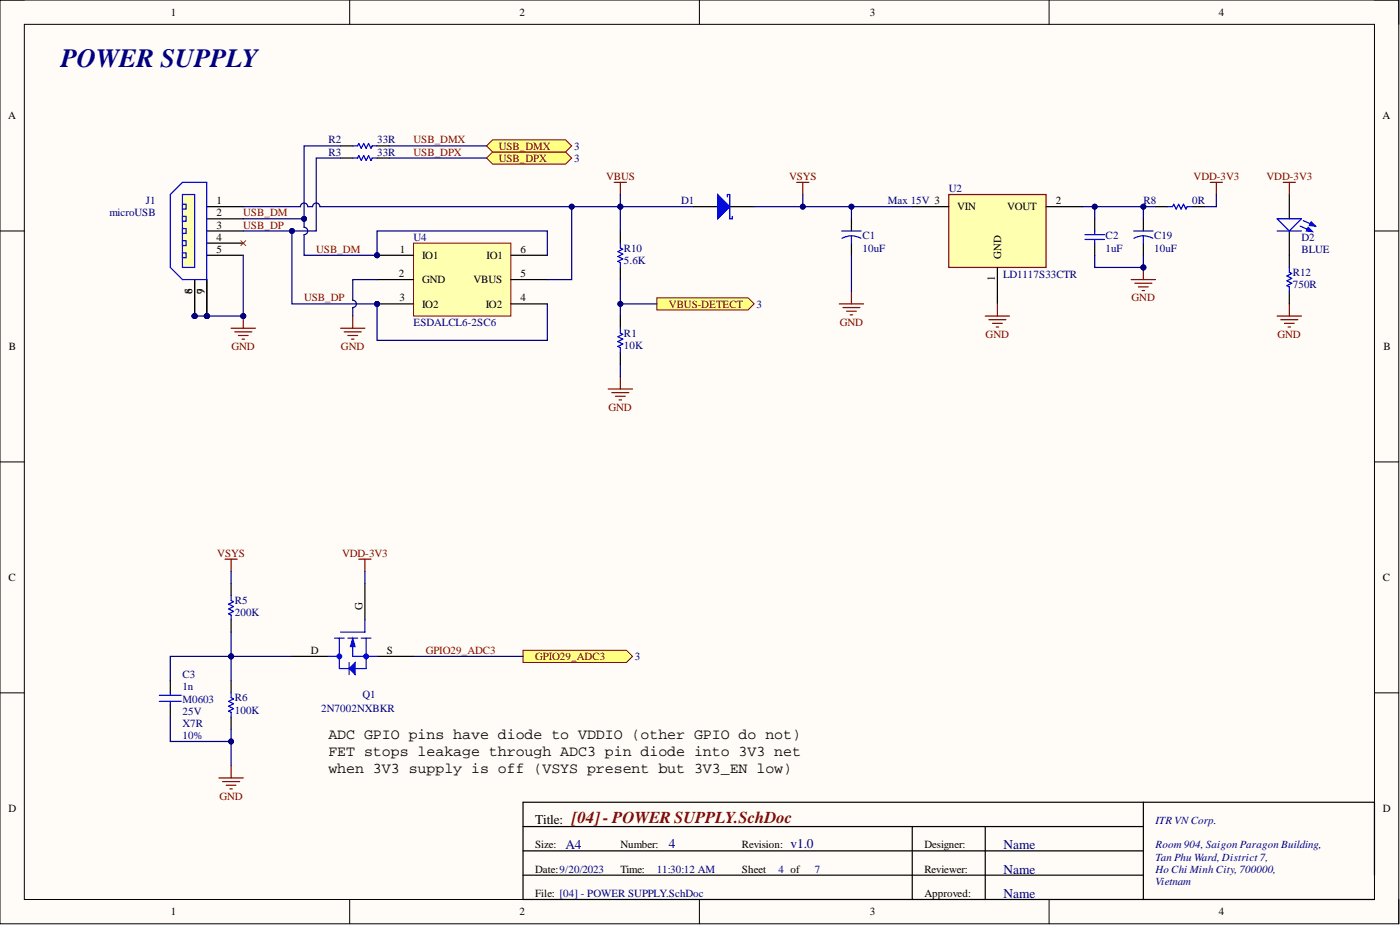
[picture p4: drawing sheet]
<svg xmlns="http://www.w3.org/2000/svg" width="292mm" height="193mm" viewBox="0 0 292 193" stroke-linecap="round" stroke-linejoin="round" font-family="sans-serif">
<path d="M0 0h291.8v192.7h-291.8z" fill-rule="evenodd" fill="#fffcf8"/>
<path d="M0 0h291.8v192.7h-291.8z" fill="none" stroke="#000" stroke-width=".21"/>
<path d="M5.1 5.1h281.7v182.5h-281.7z" fill-rule="evenodd" fill="#fffcf8"/>
<g fill="none" stroke="#000" stroke-width=".21">
<path d="M0 0h5.1M5.1 5.1h281.7v182.5h-281.7zM73 0v5.1M145.9 0v5.1M218.9 0v5.1M286.8 0h5v5.1M0 48.2h5.1M286.8 48.2h5M0 96.4h5.1M286.8 96.4h5M0 144.5h5.1M286.8 144.5h5"/>
<path d="M73 187.6v5.1M145.9 187.6v5.1M218.9 187.6v5.1M291.8 187.6v5.1"/>
</g>
<path d="M109.1 172.4h129.5M109.1 177.5h129.5M190.3 172.4v15.2M205.6 172.4v15.2M238.6 167.4v20.2M109.1 182.6h129.5M286.8 182.6v-15.2h-177.7v20.2h177.7" fill="none" stroke="#000" stroke-width=".25"/>
<circle cx="40.6" cy="65.9" r=".51" fill="#000080"/>
<circle cx="40.6" cy="65.9" r=".51" fill="none" stroke="#000080" stroke-width=".21"/>
<circle cx="43.1" cy="65.9" r=".51" fill="#000080"/>
<circle cx="43.1" cy="65.9" r=".51" fill="none" stroke="#000080" stroke-width=".21"/>
<circle cx="40.6" cy="65.9" r=".51" fill="#000080"/>
<circle cx="40.6" cy="65.9" r=".51" fill="none" stroke="#000080" stroke-width=".21"/>
<circle cx="43.1" cy="65.9" r=".51" fill="#000080"/>
<circle cx="43.1" cy="65.9" r=".51" fill="none" stroke="#000080" stroke-width=".21"/>
<path d="M38.1 40.6h2.5v15.2h-2.5z" fill-rule="evenodd" fill="#ffffb0"/>
<path d="M38.1 40.6h2.5v15.2h-2.5z" fill="none" stroke="#000bff" stroke-width=".25"/>
<path d="M40.6 58.3v7.6M43.1 43.1h7.7M43.1 45.6h7.7M43.1 48.2h7.7M43.1 50.7h7.7M43.1 53.3h7.7" fill="none" stroke="#000" stroke-width=".25"/>
<circle cx="40.6" cy="65.9" r=".51" fill="#000080"/>
<circle cx="40.6" cy="65.9" r=".51" fill="none" stroke="#000080" stroke-width=".21"/>
<path d="M43.1 58.3v7.6" fill="none" stroke="#000" stroke-width=".25"/>
<circle cx="43.1" cy="65.9" r=".51" fill="#000080"/>
<circle cx="43.1" cy="65.9" r=".51" fill="none" stroke="#000080" stroke-width=".21"/>
<path d="M40.6 58.3v7.6" fill="none" stroke="#000" stroke-width=".25"/>
<circle cx="40.6" cy="65.9" r=".51" fill="#000080"/>
<circle cx="40.6" cy="65.9" r=".51" fill="none" stroke="#000080" stroke-width=".21"/>
<path d="M43.1 58.3v7.6" fill="none" stroke="#000" stroke-width=".25"/>
<circle cx="43.1" cy="65.9" r=".51" fill="#000080"/>
<circle cx="43.1" cy="65.9" r=".51" fill="none" stroke="#000080" stroke-width=".21"/>
<path d="M35.5 40.6l2.6-2.6h5v20.3h-5l-2.6-2.5z" fill="none" stroke="#000bff" stroke-width=".25"/>
<path d="M38.1 42.6h.7v1h-.7z" fill-rule="evenodd" fill="#ffffb0"/>
<path d="M38.1 42.6h.7v1h-.7z" fill="none" stroke="#000bff" stroke-width=".25"/>
<path d="M38.1 45.1h.7v1.1h-.7z" fill-rule="evenodd" fill="#ffffb0"/>
<path d="M38.1 45.1h.7v1.1h-.7z" fill="none" stroke="#000bff" stroke-width=".25"/>
<path d="M38.1 47.7h.7v1h-.7z" fill-rule="evenodd" fill="#ffffb0"/>
<path d="M38.1 47.7h.7v1h-.7z" fill="none" stroke="#000bff" stroke-width=".25"/>
<path d="M38.1 50.2h.7v1h-.7z" fill-rule="evenodd" fill="#ffffb0"/>
<path d="M38.1 50.2h.7v1h-.7z" fill="none" stroke="#000bff" stroke-width=".25"/>
<path d="M38.1 52.7h.7v1.1h-.7z" fill-rule="evenodd" fill="#ffffb0"/>
<path d="M38.1 52.7h.7v1.1h-.7z" fill="none" stroke="#000bff" stroke-width=".25"/>
<path d="M48.2 68.5h5.1M49 69.2h3.5M49.7 70h2.1M50.5 70.8h.5M50.8 65.9v2.6" fill="none" stroke="#800000" stroke-width=".25"/>
<circle cx="50.8" cy="65.9" r=".51" fill="#000080"/>
<circle cx="50.8" cy="65.9" r=".51" fill="none" stroke="#000080" stroke-width=".21"/>
<path d="M128.2 38h2.5M129.4 38v2.6M166.2 38h2.6M167.5 38v2.6M129.4 78.6v2.5M126.9 81.1h5.1M127.7 81.9h3.5M128.4 82.7h2M129.2 83.4h.5" fill="none" stroke="#800000" stroke-width=".25"/>
<path d="M50.2 50.2l1.1 1M51.3 50.2l-1.1 1" fill="none" stroke="#f00" stroke-width=".21"/>
<path d="M60.9 136.9h7.6M76.1 121.7v7.6M78.7 136.9h7.6" fill="none" stroke="#000" stroke-width=".25"/>
<path d="M68.5 136.9h2.3M69.8 133.1h2M70.8 133.1v6.4h2M72.6 133.1h2M72.8 138.2v2.5M73.6 134.4v2.5h5.1M75.4 133.1h2M76.1 129.3v2.6h-5M76.4 133.1v6.4h-2.3" fill="none" stroke="#000bff" stroke-width=".25"/>
<circle cx="70.8" cy="136.9" r=".51" fill="#00f"/>
<circle cx="70.8" cy="136.9" r=".51" fill="none" stroke="#000bff" stroke-width=".21"/>
<circle cx="76.4" cy="136.9" r=".51" fill="#00f"/>
<circle cx="76.4" cy="136.9" r=".51" fill="none" stroke="#000bff" stroke-width=".21"/>
<path d="M72.8 139.5l1.3-1.3v2.5z" fill="#00f"/>
<path d="M72.8 139.5l1.3-1.3v2.5z" fill="none" stroke="#000bff" stroke-width=".21"/>
<path d="M73.6 133.1l.5 1.8h-1z" fill="#00f"/>
<path d="M73.6 133.1l.5 1.8h-1z" fill="none" stroke="#000bff" stroke-width=".21"/>
<path d="M35.5 142v2.5M35.5 147.1v2.5" fill="none" stroke="#000" stroke-width=".25"/>
<path d="M33.2 146.3h4.6M33.2 145h4.6M35.5 144.5v.5M35.5 146.3v.8" fill="none" stroke="#000bff" stroke-width=".25"/>
<path d="M46.9 116.6h2.6M48.2 116.6v2.6M74.9 116.6h2.5M76.1 116.6v2.6M48.2 159.8v2.5M45.7 162.3h5.1M46.4 163.1h3.6M47.2 163.8h2M48 164.6h.5" fill="none" stroke="#800000" stroke-width=".25"/>
<path d="M101.5 33l1.3-1.3h15.2l1.3 1.3-1.3 1.2h-15.2z" fill-rule="evenodd" fill="#ffff80"/>
<path d="M101.5 33l1.3-1.3h15.2l1.3 1.3-1.3 1.2h-15.2z" fill="none" stroke="#800000" stroke-width=".21"/>
<path d="M101.5 30.4l1.3-1.2h15.2l1.3 1.2-1.3 1.3h-15.2z" fill-rule="evenodd" fill="#ffff80"/>
<path d="M101.5 30.4l1.3-1.2h15.2l1.3 1.2-1.3 1.3h-15.2z" fill="none" stroke="#800000" stroke-width=".21"/>
<path d="M109.1 135.7h21.6l1.3 1.2-1.3 1.3h-21.6z" fill-rule="evenodd" fill="#ffff80"/>
<path d="M109.1 135.7h21.6l1.3 1.2-1.3 1.3h-21.6z" fill="none" stroke="#800000" stroke-width=".21"/>
<path d="M137 62.1h19.1l1.2 1.3-1.2 1.3h-19.1z" fill-rule="evenodd" fill="#ffff80"/>
<path d="M137 62.1h19.1l1.2 1.3-1.2 1.3h-19.1z" fill="none" stroke="#800000" stroke-width=".21"/>
<path d="M252.5 38h2.5M253.8 38v2.6M266.5 65.9h5M267.2 66.7h3.6M268 67.5h2M268.8 68.2h.5M269 63.4v2.5" fill="none" stroke="#800000" stroke-width=".25"/>
<path d="M269 40.6v5M269 48.2v5.1" fill="none" stroke="#000" stroke-width=".25"/>
<path d="M266.5 48.2h5M266.5 45.6h5l-2.5 2.6zM271.9 46l2.6 1.2" fill="none" stroke="#00f" stroke-width=".25"/>
<path d="M273.6 46.3l.9 .9-1.3-.2z" fill="#00f"/>
<path d="M271.3 47.2l2.5 1.1M273.6 46.3l.9 .9-1.3-.2z" fill="none" stroke="#00f" stroke-width=".25"/>
<path d="M272.9 47.4l.9 .9-1.2-.1z" fill="#00f"/>
<path d="M243.6 43.1h1l.3-.5 .5 1 .5-1 .5 1 .5-1 .5 1 .3-.5h1M272.9 47.4l.9 .9-1.2-.1z" fill="none" stroke="#00f" stroke-width=".25"/>
<path d="M241.1 43.1h2.5M248.7 43.1h2.5" fill="none" stroke="#000" stroke-width=".25"/>
<path d="M267.7 38h2.6M269 38v2.6" fill="none" stroke="#800000" stroke-width=".25"/>
<circle cx="78.7" cy="53.3" r=".51" fill="#000080"/>
<circle cx="78.7" cy="53.3" r=".51" fill="none" stroke="#000080" stroke-width=".21"/>
<circle cx="78.7" cy="63.4" r=".51" fill="#000080"/>
<circle cx="78.7" cy="63.4" r=".51" fill="none" stroke="#000080" stroke-width=".21"/>
<path d="M86.3 50.7h20.3v15.2h-20.3z" fill-rule="evenodd" fill="#ffffb0"/>
<path d="M86.3 50.7h20.3v15.2h-20.3z" fill="none" stroke="#800000" stroke-width=".21"/>
<path d="M78.7 53.3h7.6" fill="none" stroke="#000" stroke-width=".25"/>
<circle cx="78.7" cy="53.3" r=".51" fill="#000080"/>
<circle cx="78.7" cy="53.3" r=".51" fill="none" stroke="#000080" stroke-width=".21"/>
<path d="M78.7 58.3h7.6M78.7 63.4h7.6" fill="none" stroke="#000" stroke-width=".25"/>
<circle cx="78.7" cy="63.4" r=".51" fill="#000080"/>
<circle cx="78.7" cy="63.4" r=".51" fill="none" stroke="#000080" stroke-width=".21"/>
<path d="M71.1 33h2.5M71.1 30.4h2.5M78.7 33h2.5M78.7 30.4h2.5M106.6 58.3h7.6M106.6 53.3h7.6M106.6 63.4h7.6" fill="none" stroke="#000" stroke-width=".25"/>
<path d="M73.6 33h1l.3-.5 .5 1 .5-1 .5 1 .5-1 .5 1 .3-.5h1M73.6 30.4h1l.3-.5 .5 1 .5-1 .5 1 .5-1 .5 1 .3-.5h1" fill="none" stroke="#00f" stroke-width=".25"/>
<path d="M197.9 40.6h20.4v15.2h-20.4z" fill-rule="evenodd" fill="#ffffb0"/>
<g fill="none" stroke="#800000" stroke-width=".25">
<path d="M197.9 40.6h20.4v15.2h-20.4zM236 58.3h5.1M236.8 59.1h3.5M237.5 59.8h2.1M238.6 55.8v2.5M175.1 63.4h5.1M175.9 64.2h3.5M176.6 64.9h2.1M177.4 65.7h.5M177.6 60.9v2.5M205.6 65.9h5M206.3 66.7h3.6"/>
<path d="M207.1 67.5h2M207.8 68.2h.6M208.1 63.4v2.5M238.3 60.6h.5"/>
</g>
<path d="M177.6 45.6v2.6M177.6 50.7v2.6M190.3 43.1h7.6M208.1 55.8v7.6M218.3 43.1h7.6M228.4 45.6v2.6M228.4 50.7v2.6" fill="none" stroke="#000" stroke-width=".25"/>
<path d="M175.6 48.2h4.1M177.6 49.2l.9 .1 1.1 .4M177.6 49.2l-.8 .1-1.1 .4M177.6 49.2v1.5M226.4 48.9h4M226.4 50h4M228.4 48.2v.7M228.4 50v.7" fill="none" stroke="#00f" stroke-width=".25"/>
<circle cx="238.6" cy="55.8" r=".51" fill="#000080"/>
<circle cx="238.6" cy="55.8" r=".51" fill="none" stroke="#000080" stroke-width=".21"/>
<path d="M144.7 43.1h5M152.3 43.1h5M238.6 45.6v2.6M238.6 50.7v2.6" fill="none" stroke="#000" stroke-width=".25"/>
<path d="M236.5 48.2h4.1M238.6 49.2l.8 .1 1.1 .4M238.6 49.2l-.9 .1-1.1 .4M238.6 49.2v1.5" fill="none" stroke="#00f" stroke-width=".25"/>
<path d="M149.7 40.6l2.6 2.5-2.6 2.5z" fill="#00f"/>
<path d="M129.4 50.7v1l.5 .3-1 .5 1 .5-1 .5 1 .5-1 .5 .5 .3v1M149.7 40.6l2.6 2.5-2.6 2.5zM151.8 41.1v-.5h.5v5h.5v-.5M269 55.8v1l.5 .3-1 .5 1 .5-1 .5 1 .5-1 .5 .5 .2v1.1M129.4 68.5v1l.5 .2-1 .5 1 .6-1 .5 1 .5-1 .5 .5 .2v1M48.2 124.3v1l.5 .2-1 .5 1 .5-1 .5 1 .6-1 .5 .5 .2v1M48.2 144.5v1.1l.5 .2-1 .5 1 .5-1 .5 1 .5-1 .5 .5 .3v1" fill="none" stroke="#00f" stroke-width=".25"/>
<path d="M71.1 68.5h5M71.8 69.2h3.6M72.6 70h2M73.3 70.8h.6M73.6 65.9v2.6" fill="none" stroke="#800000" stroke-width=".25"/>
<path d="M129.4 48.2v2.5M129.4 55.8v2.5M269 53.3v2.5M129.4 65.9v2.6M129.4 73.5v2.6M269 60.9v2.5M48.2 121.7v2.6M48.2 129.3v2.6M48.2 142v2.5M48.2 149.6v2.5" fill="none" stroke="#000" stroke-width=".25"/>
<path d="M238.6 53.3v2.5" fill="none" stroke="#000080" stroke-width=".25"/>
<circle cx="238.6" cy="55.8" r=".51" fill="#000080"/>
<circle cx="238.6" cy="55.8" r=".51" fill="none" stroke="#000080" stroke-width=".21"/>
<path d="M35.5 149.6v5.1h12.7v-2.6" fill="none" stroke="#000080" stroke-width=".25"/>
<circle cx="48.2" cy="154.7" r=".51" fill="#000080"/>
<circle cx="48.2" cy="154.7" r=".51" fill="none" stroke="#000080" stroke-width=".21"/>
<path d="M48.2 131.9v5h-12.7v5.1" fill="none" stroke="#000080" stroke-width=".25"/>
<circle cx="48.2" cy="136.9" r=".51" fill="#000080"/>
<circle cx="48.2" cy="136.9" r=".51" fill="none" stroke="#000080" stroke-width=".21"/>
<path d="M40.6 65.9h2.5" fill="none" stroke="#000080" stroke-width=".25"/>
<circle cx="40.6" cy="65.9" r=".51" fill="#000080"/>
<circle cx="40.6" cy="65.9" r=".51" fill="none" stroke="#000080" stroke-width=".21"/>
<circle cx="43.1" cy="65.9" r=".51" fill="#000080"/>
<circle cx="43.1" cy="65.9" r=".51" fill="none" stroke="#000080" stroke-width=".21"/>
<path d="M43.1 65.9h7.7" fill="none" stroke="#000080" stroke-width=".25"/>
<circle cx="50.8" cy="65.9" r=".51" fill="#000080"/>
<circle cx="50.8" cy="65.9" r=".51" fill="none" stroke="#000080" stroke-width=".21"/>
<circle cx="43.1" cy="65.9" r=".51" fill="#000080"/>
<circle cx="43.1" cy="65.9" r=".51" fill="none" stroke="#000080" stroke-width=".21"/>
<path d="M48.2 136.9h12.7" fill="none" stroke="#000080" stroke-width=".25"/>
<circle cx="48.2" cy="136.9" r=".51" fill="#000080"/>
<circle cx="48.2" cy="136.9" r=".51" fill="none" stroke="#000080" stroke-width=".21"/>
<path d="M71.1 33h-5.1v15.2h-15.2" fill="none" stroke="#000080" stroke-width=".25"/>
<circle cx="60.9" cy="48.2" r=".51" fill="#000080"/>
<circle cx="60.9" cy="48.2" r=".51" fill="none" stroke="#000080" stroke-width=".21"/>
<path d="M71.1 30.4h-7.7v15.2h-12.6" fill="none" stroke="#000080" stroke-width=".25"/>
<circle cx="63.4" cy="45.6" r=".51" fill="#000080"/>
<circle cx="63.4" cy="45.6" r=".51" fill="none" stroke="#000080" stroke-width=".21"/>
<path d="M129.4 40.6v2.5h-62.7a.76 .76 0 0 0-.7-.7 .76 .76 0 0 0-.8 .7h-1a.76 .76 0 0 0-.8-.7 .76 .76 0 0 0-.7 .7h-11.9" fill="none" stroke="#000080" stroke-width=".25"/>
<circle cx="129.4" cy="43.1" r=".51" fill="#000080"/>
<circle cx="129.4" cy="43.1" r=".51" fill="none" stroke="#000080" stroke-width=".21"/>
<circle cx="119.3" cy="43.1" r=".51" fill="#000080"/>
<circle cx="119.3" cy="43.1" r=".51" fill="none" stroke="#000080" stroke-width=".21"/>
<path d="M60.9 48.2v15.2h17.8v7.6h35.5v-7.6" fill="none" stroke="#000080" stroke-width=".25"/>
<circle cx="60.9" cy="48.2" r=".51" fill="#000080"/>
<circle cx="60.9" cy="48.2" r=".51" fill="none" stroke="#000080" stroke-width=".21"/>
<circle cx="78.7" cy="63.4" r=".51" fill="#000080"/>
<circle cx="78.7" cy="63.4" r=".51" fill="none" stroke="#000080" stroke-width=".21"/>
<path d="M63.4 45.6v1.8a.76 .76 0 0 1 .8 .8 .76 .76 0 0 1-.8 .7v4.4h15.3v-5.1h35.5v5.1" fill="none" stroke="#000080" stroke-width=".25"/>
<circle cx="63.4" cy="45.6" r=".51" fill="#000080"/>
<circle cx="63.4" cy="45.6" r=".51" fill="none" stroke="#000080" stroke-width=".21"/>
<circle cx="78.7" cy="53.3" r=".51" fill="#000080"/>
<circle cx="78.7" cy="53.3" r=".51" fill="none" stroke="#000080" stroke-width=".21"/>
<path d="M81.2 33h20.3M81.2 30.4h20.3M78.7 58.3h-5.1v4.3a.76 .76 0 0 1 .8 .8 .76 .76 0 0 1-.8 .8v1.7M119.3 43.1v15.2h-5.1M86.3 136.9h22.8" fill="none" stroke="#000080" stroke-width=".25"/>
<circle cx="119.3" cy="43.1" r=".51" fill="#000080"/>
<circle cx="119.3" cy="43.1" r=".51" fill="none" stroke="#000080" stroke-width=".21"/>
<path d="M129.4 63.4h7.6" fill="none" stroke="#000080" stroke-width=".25"/>
<circle cx="129.4" cy="63.4" r=".51" fill="#000080"/>
<circle cx="129.4" cy="63.4" r=".51" fill="none" stroke="#000080" stroke-width=".21"/>
<path d="M129.4 43.1h15.3" fill="none" stroke="#000080" stroke-width=".25"/>
<circle cx="129.4" cy="43.1" r=".51" fill="#000080"/>
<circle cx="129.4" cy="43.1" r=".51" fill="none" stroke="#000080" stroke-width=".21"/>
<path d="M157.3 43.1h20.3" fill="none" stroke="#000080" stroke-width=".25"/>
<circle cx="167.5" cy="43.1" r=".51" fill="#000080"/>
<circle cx="167.5" cy="43.1" r=".51" fill="none" stroke="#000080" stroke-width=".21"/>
<circle cx="177.6" cy="43.1" r=".51" fill="#000080"/>
<circle cx="177.6" cy="43.1" r=".51" fill="none" stroke="#000080" stroke-width=".21"/>
<path d="M190.3 43.1h-12.7v2.5" fill="none" stroke="#000080" stroke-width=".25"/>
<circle cx="177.6" cy="43.1" r=".51" fill="#000080"/>
<circle cx="177.6" cy="43.1" r=".51" fill="none" stroke="#000080" stroke-width=".21"/>
<path d="M225.9 43.1h12.7v2.5" fill="none" stroke="#000080" stroke-width=".25"/>
<circle cx="228.4" cy="43.1" r=".51" fill="#000080"/>
<circle cx="228.4" cy="43.1" r=".51" fill="none" stroke="#000080" stroke-width=".21"/>
<circle cx="238.6" cy="43.1" r=".51" fill="#000080"/>
<circle cx="238.6" cy="43.1" r=".51" fill="none" stroke="#000080" stroke-width=".21"/>
<path d="M228.4 53.3v2.5h10.2" fill="none" stroke="#000080" stroke-width=".25"/>
<circle cx="238.6" cy="55.8" r=".51" fill="#000080"/>
<circle cx="238.6" cy="55.8" r=".51" fill="none" stroke="#000080" stroke-width=".21"/>
<path d="M238.6 43.1h2.5" fill="none" stroke="#000080" stroke-width=".25"/>
<circle cx="238.6" cy="43.1" r=".51" fill="#000080"/>
<circle cx="238.6" cy="43.1" r=".51" fill="none" stroke="#000080" stroke-width=".21"/>
<path d="M253.8 40.6v2.5h-2.6M48.2 154.7v5.1" fill="none" stroke="#000080" stroke-width=".25"/>
<circle cx="48.2" cy="154.7" r=".51" fill="#000080"/>
<circle cx="48.2" cy="154.7" r=".51" fill="none" stroke="#000080" stroke-width=".21"/>
<path d="M48.2 136.9v5.1" fill="none" stroke="#000080" stroke-width=".25"/>
<circle cx="48.2" cy="136.9" r=".51" fill="#000080"/>
<circle cx="48.2" cy="136.9" r=".51" fill="none" stroke="#000080" stroke-width=".21"/>
<path d="M50.8 53.3v12.6M48.2 119.2v2.5" fill="none" stroke="#000080" stroke-width=".25"/>
<circle cx="50.8" cy="65.9" r=".51" fill="#000080"/>
<circle cx="50.8" cy="65.9" r=".51" fill="none" stroke="#000080" stroke-width=".21"/>
<path d="M129.4 58.3v7.6M129.4 76.1v2.5M76.1 119.2v2.5" fill="none" stroke="#000080" stroke-width=".25"/>
<circle cx="129.4" cy="63.4" r=".51" fill="#000080"/>
<circle cx="129.4" cy="63.4" r=".51" fill="none" stroke="#000080" stroke-width=".21"/>
<path d="M129.4 43.1v5.1" fill="none" stroke="#000080" stroke-width=".25"/>
<circle cx="129.4" cy="43.1" r=".51" fill="#000080"/>
<circle cx="129.4" cy="43.1" r=".51" fill="none" stroke="#000080" stroke-width=".21"/>
<path d="M167.5 40.6v2.5" fill="none" stroke="#000080" stroke-width=".25"/>
<circle cx="167.5" cy="43.1" r=".51" fill="#000080"/>
<circle cx="167.5" cy="43.1" r=".51" fill="none" stroke="#000080" stroke-width=".21"/>
<path d="M177.6 53.3v7.6M228.4 43.1v2.5" fill="none" stroke="#000080" stroke-width=".25"/>
<circle cx="228.4" cy="43.1" r=".51" fill="#000080"/>
<circle cx="228.4" cy="43.1" r=".51" fill="none" stroke="#000080" stroke-width=".21"/>
<text font-size="5.5" fill="#000080" x="12.7" y="14">POWER SUPPLY</text>
<text font-size="3.5" fill="#800000" x="119.3" y="171.7">[04]- POWER SUPPLY.SchDoc</text>
<g font-size="3.1">
<text x="68.5" y="154.3">ADC GPIO pins have diode to VDDIO (other GPIO do not)</text>
<text x="68.5" y="157.8">FET stops leakage through ADC3 pin diode into 3V3 net</text>
<text x="68.5" y="161.4">when 3V3 supply is off (VSYS present but 3V3_EN low)</text>
</g>
<text font-size="2.8" x="111.7" y="171.8">Title:</text>
<g font-size="2.8" fill="#000080">
<text x="118" y="177.2">A4</text>
<text x="139.6" y="176.9">4</text>
<text x="165" y="176.9">v1.0</text>
<text x="209.4" y="177.2">Name</text>
<text x="209.4" y="182.2">Name</text>
<text x="209.4" y="187.3">Name</text>
</g>
<g font-size="2.3">
<text x="35.6" y="3.3">1</text>
<text x="108.4" y="3.3">2</text>
<text x="181.5" y="3.3">3</text>
<text x="254.3" y="3.3">4</text>
<text x="1.7" y="24.9">A</text>
<text x="288.5" y="24.9">A</text>
<text x="45.2" y="42.6">1</text>
<text x="45.2" y="45.1">2</text>
<text x="45.2" y="47.7">3</text>
<text x="199.7" y="43.9">VIN</text>
<text x="210.1" y="43.9">VOUT</text>
<text x="220.3" y="42.6">2</text>
<text x="45.2" y="50.2">4</text>
<text x="45.2" y="52.7">5</text>
<text x="83.4" y="52.7">1</text>
<text x="108.6" y="52.7">6</text>
<text x="83.2" y="57.8">2</text>
<text x="88.1" y="54">IO1</text>
<text x="88.1" y="59.1">GND</text>
<text x="98.8" y="59.1">VBUS</text>
<text x="101.5" y="54">IO1</text>
<text x="108.6" y="57.8">5</text>
<text x="207.6" y="58.7" transform="rotate(-90 207.6 58.7)">1</text>
<text x="208.9" y="54" transform="rotate(-90 208.9 54)">GND</text>
<text x="40.1" y="61.4" transform="rotate(-90 40.1 61.4)">6</text>
<text x="40.1" y="61.4" transform="rotate(-90 40.1 61.4)">8</text>
<text x="42.6" y="61.4" transform="rotate(-90 42.6 61.4)">7</text>
<text x="42.6" y="61.4" transform="rotate(-90 42.6 61.4)">9</text>
<text x="83.3" y="62.9">3</text>
<text x="88.1" y="64.2">IO2</text>
<text x="101.3" y="64.2">IO2</text>
<text x="108.6" y="62.9">4</text>
<text x="1.9" y="73">B</text>
<text x="288.6" y="73">B</text>
<text x="1.8" y="121.2">C</text>
<text x="288.5" y="121.2">C</text>
<text x="75.6" y="127.3" transform="rotate(-90 75.6 127.3)">G</text>
<text x="64.9" y="136.4">D</text>
<text x="80.7" y="136.4">S</text>
<text x="1.8" y="169.4">D</text>
<text x="288.5" y="169.4">D</text>
<text x="111.7" y="177">Size:</text>
<text x="129.4" y="177">Number:</text>
<text x="154.8" y="177">Revision:</text>
<text x="192.9" y="177">Designer:</text>
<text x="111.7" y="182.1">Date:9/20/2023</text>
<text x="129.4" y="182.1">Time:</text>
<text x="154.8" y="182.1">Sheet</text>
<text x="192.9" y="182.1">Reviewer:</text>
<text x="35.6" y="190.9">1</text>
<text x="108.4" y="190.9">2</text>
<text x="111.7" y="187.1">File: [04] - POWER SUPPLY.SchDoc</text>
<text x="181.5" y="190.9">3</text>
<text x="192.9" y="187.1">Approved:</text>
<text x="254.3" y="190.9">4</text>
</g>
<g font-size="2.3" fill="#000080">
<text x="68.5" y="29.9">R2</text>
<text x="78.7" y="29.9">33R</text>
<text x="68.5" y="32.5">R3</text>
<text x="78.7" y="32.5">33R</text>
<text x="119.8" y="33.7">3</text>
<text x="119.8" y="31.2">3</text>
<text x="197.9" y="40.1">U2</text>
<text x="22.8" y="45.1">microUSB</text>
<text x="30.5" y="42.6">J1</text>
<text x="142.1" y="42.6">D1</text>
<text x="185.3" y="42.6">Max 15V 3</text>
<text x="238.6" y="42.6">R8</text>
<text x="248.7" y="42.6">0R</text>
<text x="86.3" y="50.2">U4</text>
<text x="130.2" y="52.5">R10</text>
<text x="179.9" y="52.5">10uF</text>
<text x="179.9" y="50">C1</text>
<text x="230.7" y="52.5">1uF</text>
<text x="230.7" y="50">C2</text>
<text x="240.8" y="52.5">10uF</text>
<text x="240.8" y="50">C19</text>
<text x="271.5" y="50.2">D2</text>
<text x="271.5" y="52.7">BLUE</text>
<text x="130.2" y="55">5.6K</text>
<text x="209.3" y="58.1">LD1117S33CTR</text>
<text x="269.8" y="57.6">R12</text>
<text x="157.9" y="64.2">3</text>
<text x="269.8" y="60.1">750R</text>
<text x="86.3" y="68">ESDALCL6-2SC6</text>
<text x="130.2" y="70.2">R1</text>
<text x="130.2" y="72.8">10K</text>
<text x="49" y="128.6">200K</text>
<text x="49" y="126">R5</text>
<text x="132.5" y="137.7">3</text>
<text x="38.1" y="141.5">C3</text>
<text x="38.1" y="146.6">M0603</text>
<text x="38.1" y="149.1">25V</text>
<text x="38.1" y="144">1n</text>
<text x="49" y="148.9">100K</text>
<text x="49" y="146.3">R6</text>
<text x="67" y="148.6">2N7002NXBKR</text>
<text x="75.6" y="145.6">Q1</text>
<text x="38.1" y="151.6">X7R</text>
<text x="38.1" y="154.2">10%</text>
<text x="241.1" y="171.9">ITR VNCorp.</text>
<text x="241.1" y="177">Room 904, Saigon Paragon Building,</text>
<text x="241.1" y="179.5">Tan Phu Ward, District 7,</text>
<text x="137" y="182.1">11:30:12 AM</text>
<text x="162.4" y="182.1">4 of</text>
<text x="170" y="182.1">7</text>
<text x="241.1" y="182.1">Ho Chi Minh City, 700000,</text>
<text x="241.1" y="184.6">Vietnam</text>
</g>
<g font-size="2.3" fill="#980000">
<text x="86.3" y="29.9">USB_DMX</text>
<text x="86.3" y="32.5">USB_DPX</text>
<text x="50.8" y="45.1">USB_DM</text>
<text x="50.8" y="47.7">USB_DP</text>
<text x="66" y="52.7">USB_DM</text>
<text x="63.4" y="62.9">USB_DP</text>
<text x="88.8" y="136.4">GPIO29_ADC3</text>
</g>
<g font-size="2.3" fill="#800000">
<text x="104.1" y="33.7">USB_DPX</text>
<text x="104.1" y="31.2">USB_DMX</text>
<text x="126.5" y="37.5">VBUS</text>
<text x="164.6" y="37.5">VSYS</text>
<text x="249" y="37.5">VDD-3V3</text>
<text x="264.3" y="37.5">VDD-3V3</text>
<text x="139.6" y="64.2">VBUS-DETECT</text>
<text x="236.1" y="62.9">GND</text>
<text x="175.2" y="68">GND</text>
<text x="205.6" y="70.5">GND</text>
<text x="266.6" y="70.5">GND</text>
<text x="48.3" y="73">GND</text>
<text x="71.1" y="73">GND</text>
<text x="127" y="85.7">GND</text>
<text x="45.3" y="116.1">VSYS</text>
<text x="71.4" y="116.1">VDD-3V3</text>
<text x="111.7" y="137.7">GPIO29_ADC3</text>
<text x="45.8" y="166.9">GND</text>
</g>
</svg>
